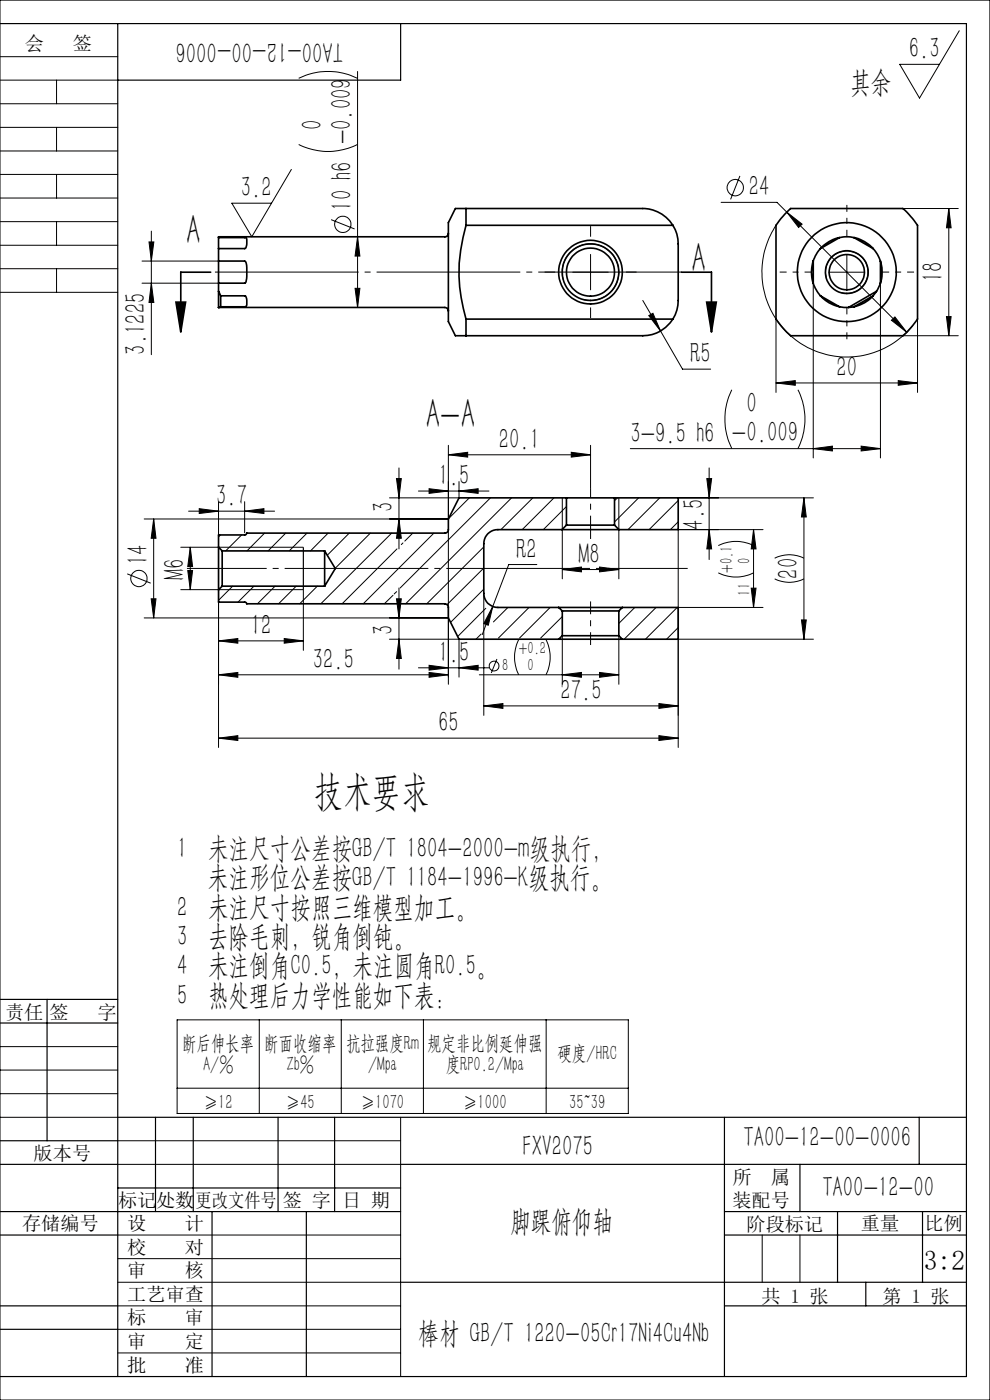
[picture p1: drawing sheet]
<svg xmlns="http://www.w3.org/2000/svg" width="210mm" height="297mm" viewBox="0 0 210 297" stroke-linecap="round" stroke-linejoin="round" font-family="sans-serif">
<g fill="none" stroke="#000" stroke-width=".35">
<path d="M44.7 57.7h-6.4v12.7M46.4 55.4l5.6 .1a7 7 0 0 1 .2 4.2l-.2 .4h-5.6M46.4 52.7v2.7M46.4 50.4l5.8 .1a2.24 2.24 0 0 1-.2 2.2h-5.6M46.4 50.4v2.3M46.4 55.4v4.7M95.1 49.5a.72 .72 0 0 1-.7 .7h-48v.2M96.6 44.2l-1.5 3v21l1.5 3M96.6 44.2h2.2M98.8 44.2v3.6M98.8 44.2h37.5a7.6 7.6 0 0 1 6.4 3.6M98.8 47.8a33.9 33.9 0 0 0 0 19.9"/>
<path d="M98.8 47.8h43.9M142.7 47.8a7.2 7.2 0 0 1 1.2 3.9v12a7.4 7.4 0 0 1-1.2 4M144.6 57.7h6.3v12.7M167.3 44.6l.4-.4h23.8l.9 .8 2.2 2.8v19.9l-2.2 2.7-.9 .8h-23.8l-.8-.8-2.3-2.7v-19.9l1.1-1.4zM172.5 55.4v.1a7.3 7.3 0 0 0 0 4.6M172.5 55.4v4.7M174 52.7l-1.1 1.6-.4 1.1M178.1 50.4a6.8 6.8 0 0 1 3.1 0M178.1 50.4h-.1a7.2 7.2 0 0 0-3.9 2.3h-.1M178.1 50.4l-4.1 2.3M181.2 50.4a7.5 7.5 0 0 1 3.9 2.3h.1M181.2 50.4l4 2.3"/>
<path d="M185.2 52.7a7.2 7.2 0 0 1 1.6 2.7M186.8 55.4a7.9 7.9 0 0 1 0 4.6v.1M186.8 55.4v4.7M37.3 64.1h2.1l-1.1 6.3zM46.4 65.2h48a.78 .78 0 0 1 .7 .8M46.4 65.2h.1M46.4 61.8l.4 1M46.4 60.1v1.7M46.4 61.8v3.4M46.8 65.1l-.4 .1M46.8 62.8h5.2a2.22 2.22 0 0 1 .1 2.2l-5.3 .1M46.8 62.8v2.3"/>
<path d="M96.6 71.2h2.2M98.8 67.7v3.5M98.8 67.7h43.9M142.7 67.7a7.4 7.4 0 0 1-6.4 3.5h-37.5M149.9 64.1h2l-1 6.3zM172.5 60.1l.4 1 1.1 1.7M174 62.8h.1a7.2 7.2 0 0 0 3.9 2.2l.1 .1M174 62.8l4.1 2.3M178.1 65.1l1.9 .1M181.2 65.1l-1.2 .1M185.2 62.8a7.4 7.4 0 0 1-3.9 2.2l-.1 .1M185.2 62.8l-4 2.3"/>
<path d="M185.9 61.8l-.7 1M185.9 61.8l-5.9 3.4M186.8 60.1l-.9 1.7M46.4 116.1v9M46.4 116.1l.7 .8M47.1 116.9v7.5M47.1 116.9h21.8M68.9 116.9v7.5M68.9 116.9l2.2 3.7-2.2 3.8M119.2 112.4h-13.6a2.95 2.95 0 0 0-3 3v10.5a2.95 2.95 0 0 0 3 3h12.9M119.2 112.4h12.1M120.2 111.4h10.2"/>
<path d="M120.2 105.6h10.2M120.2 105.6h-22.8l-2.3 4.5v2.3a.72 .72 0 0 1-.7 .7h-42l-.4 .4h-5.6v2.6M120.2 105.6v5.8M120.2 111.4l-1 1M130.4 105.6h13.5v6.8h-12.6M130.4 105.6v5.8M130.4 111.4l.9 1M46.4 125.1v2.6h5.6l.4 .4h42a.78 .78 0 0 1 .7 .8v2.2l2.3 4.5h21.1M47.1 124.4l-.7 .7M47.1 124.4h21.8M118.5 128.9h13.5M118.5 135.6h13.5"/>
<path d="M118.5 128.9l.8 .7M119.3 129.6h12M119.3 134.9h12M119.3 129.6v5.3M119.3 134.9l-.8 .7M131.3 129.6v5.3M131.3 134.9l.7 .7M132 128.9h11.9v6.7h-11.9M132 128.9l-.7 .7"/>
<circle cx="125.3" cy="57.7" r="6"/>
<circle cx="125.3" cy="57.7" r="6.7"/>
<circle cx="125.3" cy="57.7" r="5.1"/>
<circle cx="179.6" cy="57.7" r="10.5"/>
<circle cx="179.6" cy="57.7" r="4.5"/>
<circle cx="179.6" cy="57.7" r="3.7"/>
</g>
<g fill="none" stroke="#000" stroke-width=".21">
<path d="M0 12h25M0 17h25M0 0h210v297h-210zM12 17v5M63.4 16.6a14.1 14.1 0 0 1 12.4 0M75.8 15.2v50M203.5 6.5l-8.4 14.3-4.2-7.2h8.4M0 22h25M0 27h25M0 32h25M0 37h25M12 27v5"/>
<path d="M12 37v5M61.8 35.9l-8.4 14.3-4.2-7.1h8.4M63.4 30.7a13.8 13.8 0 0 0 12.4 0M157 37.3l-2 5M0 42h25M0 47h25M0 52h25M0 57h25M12 47v5M12 57v5M30.1 55.4h16.3M31.6 51.3h1l-.5 4.1z"/>
<path d="M32.1 49v26.2M70.2 46.6l5 2M75.8 50.2l.5 4.1h-1zM119.5 59.3a6 6 0 0 1 5.2-7.5 6 6 0 0 1 6.5 6.4 6 6 0 0 1-7.5 5.3M121.5 57.7h7.5M125.3 54v7.5M153 42.9h11.8l2.1 2.1M164.6 47.8a18 18 0 0 0 4.4 24.5 18 18 0 0 0 24.7-3.3M166.9 45l3.2 2.6-.7 .7zM166.9 45l25.4 25.5M175.3 58.9a4.5 4.5 0 0 1 3.9-5.7 4.5 4.5 0 0 1 4.9 4.9 4.5 4.5 0 0 1-5.6 4M175.9 57.7h7.5"/>
<path d="M179.6 54v7.5M191.5 44.2h11.8M201.3 44.2l.5 4.1h-1zM201.3 44.2v27M0 62h25M30.1 60.1h16.3M32.1 60.1l.5 4.1h-1zM75.3 61.2h1l-.5 4zM136.3 63.7l3.8 6.5M137.6 67l.9-.5 1.6 3.7zM140.1 70.2l4.7 8.1h5.9M164.6 67.7v15.6"/>
<path d="M172.5 60.1v37.1M186.8 60.1v37.1M189.1 67.9l.7-.7 2.5 3.3zM191.5 71.2h11.8M194.6 67.7v15.6M200.8 67.2h1l-.5 4zM84.6 99.3v17.1M95.1 96.5l4.1-.5v1zM95.1 94.5v15.6h-64.5M95.1 96.5h30.2M121.2 96l4.1 .5-4.1 .5zM125.3 94.5v9.1"/>
<path d="M133.7 95.2h53.1M150.4 99.3v19.4M155.2 82.7a14.1 14.1 0 0 0 0 12.4M164.6 81.2l4.1-.5v1zM164.6 81.2h30M169.3 82.7a13.8 13.8 0 0 1 0 12.4M172.5 95.2l4.1-.6v1.1zM182.7 94.6l4.1 .6-4.1 .5zM190.5 80.7l4.1 .5-4.1 .5zM32.6 110.1l.5 4.1h-1zM32.6 110.1v21M38.3 116.1h26"/>
<path d="M40 108.4h18.2M40.4 116.1l.5 4.1h-1.1zM40.4 116.1v9M42.3 107.9l4.1 .5-4.1 .5zM46.4 106.4v7.1M46.4 116.1v42.5M46.8 113.5l-.4 .4M51.3 113.5l-3.4 3.4M51.9 108.4l4.1-.5v1zM51.9 106.4v6.6M56.1 113.1l-3.7 3.8M60.6 113.1l-3.7 3.8"/>
<path d="M65.1 113.1l-3.8 3.8M69.6 113.1l-3.7 3.8M74.1 113.1l-4.7 4.7M78.6 113.1l-7.5 7.5M83.1 113.1l-15 15M84.1 101.5h1l-.5 4.1zM84.2 116.4l-11.6 11.7M84.6 110.1l.5 4.1h-1zM85.5 115.2l-.4 .3M87.6 113.1l-1.7 1.7M88.8 104.2h14.9M91 103.7l4.1 .5-4.1 .5z"/>
<path d="M92 113.1l-15 15M95.1 112.4v32.8M97.4 102.2v3.4h-14.8M97.4 104.2l4-.5v1zM99.6 105.6l-4.4 4.4M102.6 116l-12.1 12.1M104 105.6l-19.1 19.1M108.5 105.6l-22.5 22.5M113 105.6l-6.7 6.8M113.9 119.8h-6l-3.4 8.9M117.5 105.6l-6.7 6.8M119.3 105.6v17.2"/>
<path d="M120.2 107.5l-4.9 4.9M131 105.6l-.6 .6M131.3 105.6v17.2M135.5 105.6l-5.1 5.1M139.9 105.6l-6.7 6.8M143.9 106.2l-6.2 6.2M143.9 110.7l-1.7 1.7M143.9 105.6h28.6M149.9 101.5h1.1l-.6 4.1zM150.4 112.4l.6 4h-1.1zM152.4 115.7a8.4 8.4 0 0 1 7.4 0M159.8 112.4v16.5"/>
<path d="M159.8 112.4l.6 4h-1.1zM161.9 112.4h-18v46.2M164.3 118.4a6.9 6.9 0 0 1 6.2 0M170.5 105.6l.5 4.1h-1zM170.5 105.6v30M27 121.7l5 2M30.6 131.1h64.5M32.1 127h1l-.5 4.1zM38.3 125.1h26v12.9M39.8 121h1.1l-.5 4.1zM46.4 136l4-.5v1zM46.4 136h17.9"/>
<path d="M49.4 124.4l-3 2.9M53.9 124.4l-3.4 3.3M58.3 124.4l-3.7 3.7M60.3 135.5l4 .5-4 .5zM62.8 124.4l-3.7 3.7M67.3 124.4l-3.7 3.7M82.6 135.6h14.8v8M83.4 126.3l-1.9 1.8M84.1 127h1l-.5 4.1zM84.1 125.5l-.5 .5M84.6 135.6l.5 4.1h-1zM84.6 124.7v17.3"/>
<path d="M102.1 134.5l-1.1 1.1M102.6 125.9v25.9M102.6 120.5l-7.8 7.8M102.6 125l-7 7M103 129l-5.9 6M104.5 128.7l-2.2 5.9M104.5 128.7l-.9 3.9-1-.3zM105.4 139.8l-1.2 3M107.7 128.9l-3 3M110 135.7a8.4 8.4 0 0 0 0 7.5M112.2 128.9l-6.5 6.5M115.8 135.7a8.4 8.4 0 0 1 0 7.5"/>
<path d="M116.7 128.9l-6.5 6.5M119.3 120.8h12M119.3 120.8l4-.5v1zM119.3 130.8l-4.6 4.6M119.3 134.9v10.3M127.2 120.3l4.1 .5-4.1 .5zM131.3 134.9v10.3M134.7 128.9l-3.4 3.4M139.2 128.9l-6.8 6.7M143.7 128.9l-6.8 6.7M143.9 128.9h18M143.9 133.1l-2.5 2.5"/>
<path d="M143.9 135.6h28.6M152.4 121.5a8.4 8.4 0 0 0 7.4 0M159.3 124.8h1.1l-.6 4.1zM164.3 122.8a6.9 6.9 0 0 0 6.2 0M170 131.5h1l-.5 4.1zM46.4 156.6l4-.5v1zM46.4 156.6h97.5M46.4 143.2l4-.5v1zM46.4 143.2h48.7M88.8 141.7h14.9M91 141.1l4.1 .6-4.1 .5zM91 142.7l4.1 .5-4.1 .5z"/>
<path d="M97.4 141.7l4-.6v1.1zM101.7 143.2h29.6M102.6 149.8l4.1-.5v1zM102.6 149.8h41.3M119.3 143.2l4-.5v1zM127.2 142.7l4.1 .5-4.1 .5zM139.8 149.3l4.1 .5-4.1 .5zM139.8 156.1l4.1 .5-4.1 .5zM37.6 216.4h95.7v19.8h-95.7zM55 216.4v19.8M72.4 216.4v19.8M89.8 216.4v19.8"/>
<path d="M115.9 216.4v19.8M0 227h25M0 222h25M0 237h25M0 232h25M37.6 230.9h95.7M85 237v55M25 242h60M25 247h60M25 272h60M25 277h60M25 267h60"/>
<path d="M25 262h60M161.7 262v10M169.7 262v10M25 282h60M25 287h60M153.7 292h.1"/>
<circle cx="156" cy="39.8" r="1.73"/>
<circle cx="72.7" cy="47.6" r="1.73"/>
<circle cx="29.5" cy="122.7" r="1.73"/>
<circle cx="104.8" cy="141.3" r="1.04"/>
</g>
<path d="M145.9 120.6h-106.2" fill="none" stroke="#000" stroke-width=".21" stroke-dasharray="30.5 1.3 1.3 1.3" stroke-dashoffset="13.6" stroke-linecap="butt"/>
<path d="M125.3 103.6v7.8" fill="none" stroke="#000" stroke-width=".21" stroke-dasharray="30.5 1.3 1.3 1.3" stroke-dashoffset="28.5" stroke-linecap="butt"/>
<path d="M117.8 57.7h-2.3M125.3 50.2v-2.2M132.8 57.7h2.2M125.3 65.2v2.3M125.3 114.3v-2.9" fill="none" stroke="#000" stroke-width=".21" stroke-dasharray="30.5 1.3 1.3 1.3" stroke-linecap="butt"/>
<path d="M125.3 127.6v9.2" fill="none" stroke="#000" stroke-width=".21" stroke-dasharray="30.5 1.3 1.3 1.3" stroke-dashoffset="27.8" stroke-linecap="butt"/>
<path d="M44.4 57.7h101.5" fill="none" stroke="#000" stroke-width=".21" stroke-dasharray="30.5 1.3 1.3 1.3" stroke-dashoffset="-1.2" stroke-linecap="butt"/>
<path d="M172.1 57.7h-6.7M179.6 50.2v-6.7M187.1 57.7h6.8M179.6 65.2v6.8" fill="none" stroke="#000" stroke-width=".21" stroke-dasharray="30.5 1.3 1.3 1.3" stroke-dashoffset="29" stroke-linecap="butt"/>
<g fill="none" stroke="#000" stroke-width=".25">
<path d="M0 5h205v287h-205M25 5v287M85 5v12h-60M64.3 116.1v9M0 212h25M0 217h25M10 212v30M25 237h180M33 237v20M41 237v20M59 237v20M71 237v20"/>
<path d="M153.7 237v55M195 237v10M0 247h25M0 242h25M0 257h85M25 252h60M45 257v35M65 257v35M85 247h120M153.7 257h51.3M169.7 247v10M177.7 257v15"/>
<path d="M195.7 257v15M0 262h25M0 277h25M85 272h120M153.7 262h51.3M153.7 277h51.3M183.7 272v5M0 282h25"/>
</g>
<g fill="#000">
<path d="M137.6 67l.9-.5 1.6 3.7z"/>
<path d="M75.8 50.2l.5 4.1h-1zM75.3 61.2h1l-.5 4zM31.6 51.3h1l-.5 4.1zM32.1 60.1l.5 4.1h-1z"/>
<path d="M201.3 44.2l.5 4.1h-1zM200.8 67.2h1l-.5 4zM40.4 116.1l.5 4.1h-1.1zM39.8 121h1.1l-.5 4.1zM170.5 105.6l.5 4.1h-1zM170 131.5h1l-.5 4.1zM149.9 101.5h1.1l-.6 4.1zM150.4 112.4l.6 4h-1.1zM32.6 110.1l.5 4.1h-1zM32.1 127h1l-.5 4.1zM84.1 127h1l-.5 4.1zM84.6 135.6l.5 4.1h-1zM84.1 101.5h1l-.5 4.1zM84.6 110.1l.5 4.1h-1z"/>
<path d="M149.9 64.1h2l-1 6.3zM37.3 64.1h2.1l-1.1 6.3z"/>
<path d="M164.6 81.2l4.1-.5v1zM190.5 80.7l4.1 .5-4.1 .5z"/>
<path d="M172.5 95.2l4.1-.6v1.1zM182.7 94.6l4.1 .6-4.1 .5zM189.1 67.9l3.2 2.6-2.5-3.3zM166.9 45l2.5 3.3 .7-.7zM46.4 136l4-.5v1zM60.3 135.5l4 .5-4 .5zM119.3 120.8l4-.5v1zM127.2 120.3l4.1 .5-4.1 .5zM46.4 156.6l4-.5v1zM139.8 156.1l4.1 .5-4.1 .5zM91 103.7l4.1 .5-4.1 .5zM97.4 104.2l4-.5v1zM104.5 128.7l-1.9 3.6 1 .3z"/>
<path d="M159.8 112.4l.6 4h-1.1zM159.3 124.8h1.1l-.6 4.1z"/>
<path d="M91 142.7l4.1 .5-4.1 .5zM46.4 143.2l4-.5v1zM51.9 108.4l4.1-.5v1zM42.3 107.9l4.1 .5-4.1 .5z"/>
<path d="M119.3 143.2l4-.5v1zM127.2 142.7l4.1 .5-4.1 .5z"/>
<path d="M139.8 149.3l4.1 .5-4.1 .5zM102.6 149.8l4.1-.5v1zM121.2 96l4.1 .5-4.1 .5zM95.1 96.5l4.1-.5v1zM97.4 141.7l4-.6v1.1zM91 141.1l4.1 .6-4.1 .5z"/>
</g>
<g font-size="8.8">
<text x="39.5" y="51.8">A</text>
<text x="146.7" y="57.6">A</text>
<text x="90.3" y="90.7">A-A</text>
<text x="66.6" y="170.8">技术要求</text>
</g>
<g font-size="6.3">
<text x="72.8" y="9" transform="rotate(-180 72.8 9)">TA00-12-00-0006</text>
<text x="192.8" y="12.4">6.3</text>
<text x="180.3" y="19.5">其余</text>
<text x="68.4" y="27.6" transform="rotate(-90 68.4 27.6)">0</text>
<text x="51.1" y="41.8">3.2</text>
<text x="158.8" y="41.7">24</text>
<text x="74.6" y="44.7" transform="rotate(-90 74.6 44.7)">10 h6 -0.009</text>
<text x="200" y="59.9" transform="rotate(-90 200 59.9)">18</text>
<text x="30.9" y="75.2" transform="rotate(-90 30.9 75.2)">3.1225</text>
<text x="146.4" y="77.1">R5</text>
<text x="177.4" y="80">20</text>
<text x="158.3" y="87.6">0</text>
<text x="105.8" y="95.2">20.1</text>
<text x="133.7" y="93.9">3-9.5 h6 -0.009</text>
<text x="45.9" y="107.2">3.7</text>
<text x="93" y="102.9">1.5</text>
<text x="83.4" y="108.5" transform="rotate(-90 83.4 108.5)">3</text>
<text x="149.2" y="112.4" transform="rotate(-90 149.2 112.4)">4.5</text>
<text x="31.4" y="119.8" transform="rotate(-90 31.4 119.8)">14</text>
<text x="109.5" y="118.5">R2</text>
<text x="122.7" y="119.5">M8</text>
<text x="39.1" y="123.1" transform="rotate(-90 39.1 123.1)">M6</text>
<text x="169.3" y="122.8" transform="rotate(-90 169.3 122.8)">20</text>
<text x="53.2" y="134.7">12</text>
<text x="83.4" y="134.7" transform="rotate(-90 83.4 134.7)">3</text>
<text x="66.4" y="141.9">32.5</text>
<text x="93" y="140.4">1.5</text>
<text x="118.9" y="148.5">27.5</text>
<text x="92.9" y="155.3">65</text>
<text x="37.6" y="182">1 未注尺寸公差按GB/T 1804-2000-m级执行，</text>
<text x="44.1" y="188.2">未注形位公差按GB/T 1184-1996-K级执行。</text>
<text x="37.6" y="194.5">2 未注尺寸按照三维模型加工。</text>
<text x="37.6" y="200.7">3 去除毛刺，锐角倒钝。</text>
<text x="37.6" y="206.9">4 未注倒角C0.5，未注圆角R0.5。</text>
<text x="37.6" y="213.1">5 热处理后力学性能如下表：</text>
<text x="110.8" y="245.3">FXV2075</text>
<text x="157.7" y="243.4">TA00-12-00-0006</text>
<text x="174.4" y="254">TA00-12-00</text>
<text x="108.2" y="261">脚踝俯仰轴</text>
<text x="88.7" y="284.8">棒材 GB/T 1220-05Cr17Ni4Cu4Nb</text>
</g>
<text font-size="5.8" x="196" y="269.4">3:2</text>
<g font-size="4.4">
<text x="38.7" y="222.7">断后伸长率</text>
<text x="43.1" y="227.2">A/%</text>
<text x="56.1" y="222.7">断面收缩率</text>
<text x="60.9" y="227.2">Zb%</text>
<text x="73.4" y="222.7">抗拉强度Rm</text>
<text x="78.1" y="227.2">/Mpa</text>
<text x="90.6" y="222.7">规定非比例延伸强</text>
<text x="94.6" y="227.2">度RP0.2/Mpa</text>
<text x="118.3" y="224.9">硬度/HRC</text>
<text x="43.2" y="235.2">≥12</text>
<text x="60.7" y="235.2">≥45</text>
<text x="76.5" y="235.2">≥1070</text>
<text x="98.3" y="235.2">≥1000</text>
<text x="120.7" y="235.2">35~39</text>
</g>
<g font-size="4.1">
<text x="5.3" y="10.6">会</text>
<text x="15.4" y="10.6">签</text>
<text x="1.1" y="216.1">责任</text>
<text x="10.5" y="216.1">签</text>
<text x="20.7" y="216.1">字</text>
<text x="7.1" y="246.1">版本号</text>
<text x="155.4" y="251.1">所</text>
<text x="163.5" y="251.1">属</text>
<text x="25.1" y="256.1">标记</text>
<text x="33.1" y="256.1">处数</text>
<text x="41.5" y="256.1">更改文件号</text>
<text x="60" y="256.1">签 字</text>
<text x="72.6" y="256.1">日 期</text>
<text x="155.4" y="256.1">装配号</text>
<text x="4.7" y="260.9">存储编号</text>
<text x="27" y="260.9">设</text>
<text x="39.2" y="260.9">计</text>
<text x="158.4" y="261.1">阶段标记</text>
<text x="182.6" y="261">重量</text>
<text x="196.1" y="260.9">比例</text>
<text x="27" y="266.1">校</text>
<text x="39.2" y="266.1">对</text>
<text x="27" y="270.9">审</text>
<text x="39.2" y="270.9">核</text>
<text x="27" y="276">工艺审查</text>
<text x="27" y="280.9">标</text>
<text x="39.2" y="280.9">审</text>
<text x="161.6" y="276.4">共 1 张</text>
<text x="187.2" y="276.4">第 1 张</text>
<text x="27" y="286">审</text>
<text x="39.2" y="286">定</text>
<text x="27" y="291">批</text>
<text x="39.2" y="291">准</text>
</g>
<g font-size="3.8">
<text x="159.1" y="119.7" transform="rotate(-90 159.1 119.7)">0</text>
<text x="155.4" y="121.5" transform="rotate(-90 155.4 121.5)">+0.1</text>
<text x="159.1" y="126.3" transform="rotate(-90 159.1 126.3)">11</text>
<text x="106.5" y="142.4">8</text>
<text x="110" y="138.6">+0.2</text>
<text x="111.9" y="142.4">0</text>
</g>
</svg>
